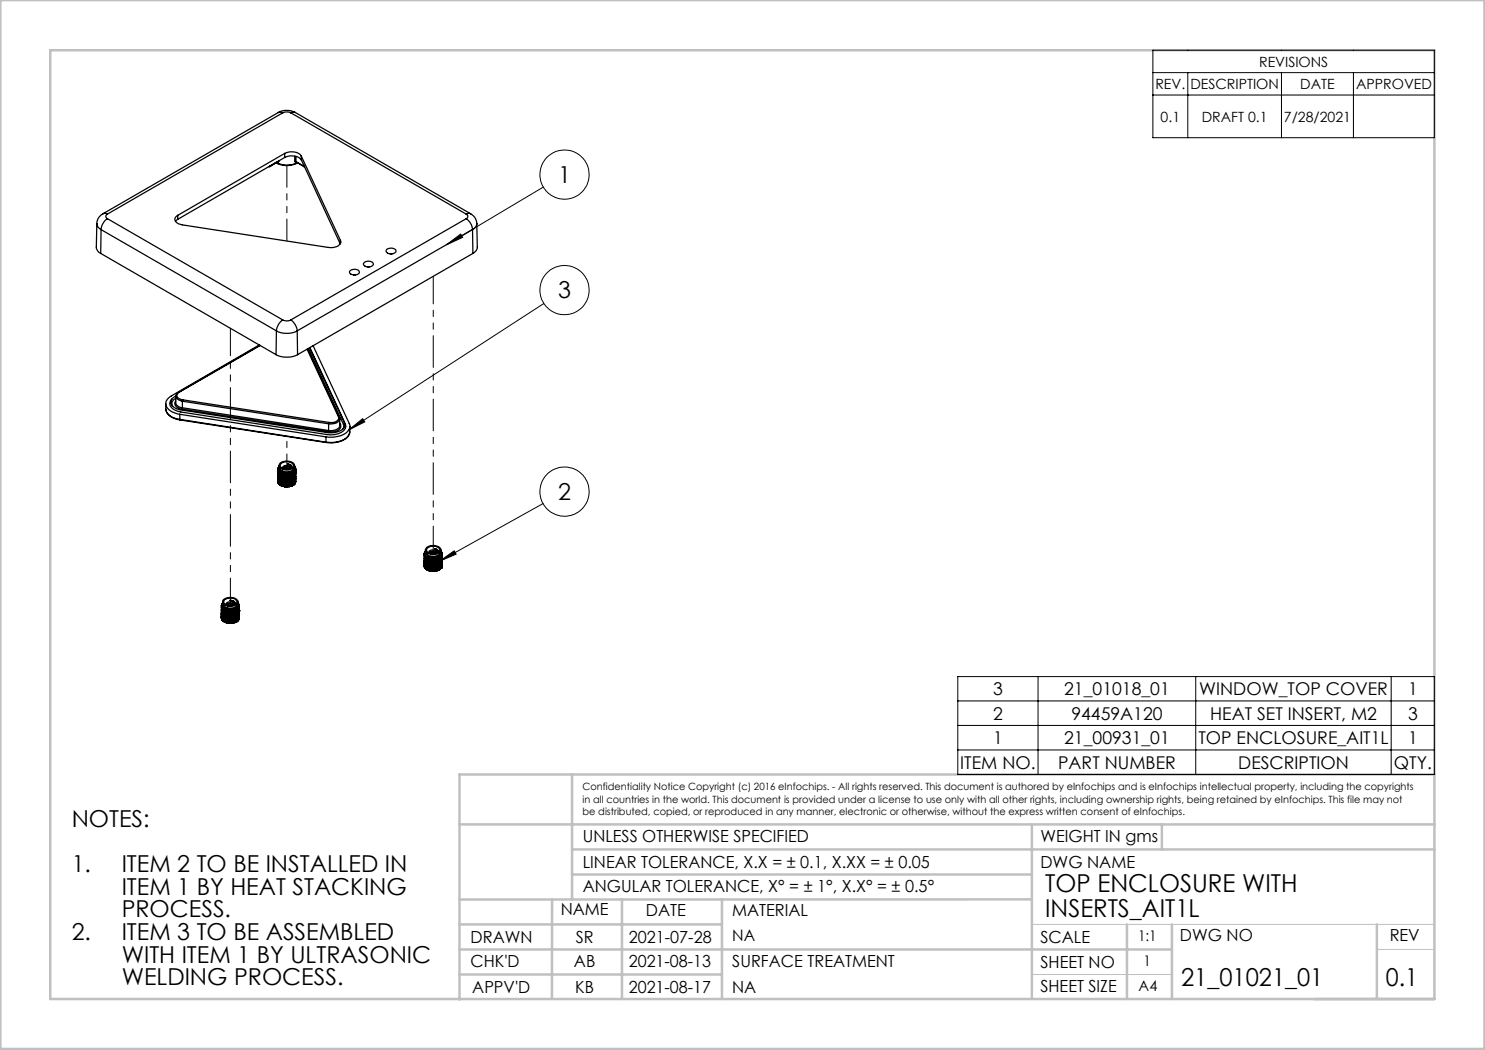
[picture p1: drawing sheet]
<svg xmlns="http://www.w3.org/2000/svg" width="297mm" height="210mm" viewBox="0 0 297 210" stroke-linecap="round" stroke-linejoin="round" font-family="sans-serif">
<path d="M206.4 184.9h80.5M206.4 194.9h28M275.4 189.9h11.5" fill="none" stroke="#c0c0c0" stroke-width=".2"/>
<g fill="none" stroke="#c0c0c0" stroke-width=".5">
<path d="M.1 0h296.8v209.8h-296.8zM10.1 10h276.8v189.8h-276.8zM114.4 154.9v25M286.9 154.9h-195v45M91.9 164.9h195M110.4 179.9v19.9M114.4 174.9h92M114.4 169.9h172.5M124.4 179.9v19.9M144.4 179.9v19.9M206.4 179.9h-114.5M206.4 164.9v34.9"/>
<path d="M232.4 164.9v5M91.9 194.9h52.5M91.9 189.9h142.5M91.9 184.9h52.5M225.4 184.9v14.9M234.4 184.9v14.9M275.4 184.9v14.9"/>
</g>
<g fill="none" stroke="#000" stroke-width=".2">
<path d="M230.6 10h56.3v17.5h-56.3zM230.6 14.5h56.3M230.6 19h56.3M237.6 14.5v13M256.3 14.5v13M270.7 14.5v13M108.7 37.4l-19.4 11.6M89.3 49l2.8-2.2 .4 .7zM108.8 60.7l-39.1 25.3M69.7 86l2.8-2.3 .5 .7zM87.9 112.2l2.9-2 .4 .6zM108.6 100.7l-20.7 11.5"/>
<path d="M191.6 135.3h95.3v19.6h-95.3zM207.6 135.3v19.6M239.1 135.3v19.6M278.2 135.3v19.6M191.6 140.2h95.3M191.6 145.1h95.3M191.6 150h95.3"/>
<circle cx="112.9" cy="34.9" r="4.9"/>
<circle cx="112.9" cy="58" r="4.9"/>
<circle cx="112.9" cy="98.3" r="4.9"/>
</g>
<path d="M87.9 112.2l2.9-2 .4 .6zM69.7 86l2.8-2.3 .5 .7zM89.3 49l2.8-2.2 .4 .7z" fill="#000"/>
<g fill="none" stroke="#000" stroke-width=".25">
<path d="M53.8 33.3h.1M53.9 33.2h.1M54 33.2h.1M54 33.2l-.1 .1M55.2 32.6a4.3 4.3 0 0 0 4.3 0M55.3 32.6a4.9 4.9 0 0 0 4.1 0M55.5 32.4l-1.6 .9M55.5 32.3h.1M55.5 32.3v.1M55.7 22.5a3.6 3.6 0 0 1 3.4 0M55.7 22.5l.4-.1 .5 .2M55.7 22.5l-35.1 20.2"/>
<path d="M55.7 32.3l-.2 .1M55.7 32.3h-.2M55.7 32.2v.1M56.6 22.6a1.95 1.95 0 0 1 1.6 0M56.6 22.6l-35.1 20.2M56.9 30.7a2.71 2.71 0 0 1 3.4 .5M56.9 31.5a2.74 2.74 0 0 1 3.4 .5M56.9 30.7l-21.3 12.4M56.9 30.7v.8M56.9 31.5l-21.4 12.4M58.2 22.6l35 20.2M58.9 32.3l.4 .1"/>
<path d="M58.9 32.3h.3M58.9 31.2v1.1M59.1 22.5l-.5-.1-.4 .2M59.1 22.5l35 20.2M59.2 32.3l.1 .1M59.2 32.3l1.5 .9M59.2 31.3v1M59.3 32.4l1.5 .9M60.3 31.2l7.8 16.9M60.3 31.2v.8M60.3 32l7.8 16.8M60.7 33.2l.2 .1"/>
<path d="M60.7 33.2l.1 .1M60.7 33v.2M60.8 33.3h.1M19.4 44.7l-.1 4.9a1.64 1.64 0 0 0 .8 1.1M19.4 44.7l.2 .8 .6 .4M20.1 50.7l35.1 20.2M20.2 45.9l35.1 20.3M20.2 45.9l-.1 4.8M20.6 42.7l-.8 .8-.4 .7v.5M20.6 42.7h.4l.5 .1M21.5 43.7a2.95 2.95 0 0 0-1.3 2.2M21.5 42.8a.49 .49 0 0 0-.3 .5 .49 .49 0 0 0 .3 .4"/>
<path d="M21.5 43.7l35.1 20.3M35.5 43.9l-.4 .4M35.6 43.1a.87 .87 0 0 0-.6 .9 .87 .87 0 0 0 .7 .8l30 4.7a1.98 1.98 0 0 0 2.5-1.2l-.1-.2M35.6 43.1l-.1 .8M68.1 48.1v.5M70.1 54.1a1.21 1.21 0 0 1 1.8 .4 1.18 1.18 0 0 1-2-.1zM70.7 55h.4M72.7 52.6a1.16 1.16 0 0 1 2 .3 1.16 1.16 0 0 1-2-.1zM73.5 53.4h.4M77.4 49.8a1.35 1.35 0 0 1 1.8 .3 1.06 1.06 0 0 1-1.7 .5 .43 .43 0 0 1-.3-.3 .43 .43 0 0 1 .2-.5zM78 50.8h.4M93.2 43.7a2.95 2.95 0 0 1 1.3 2.2"/>
<path d="M93.2 42.8a.49 .49 0 0 1 .4 .5 .49 .49 0 0 1-.4 .4M93.2 43.7l-35 20.3M94.1 42.7l.9 .8 .4 1.2M94.1 42.7h-.4l-.5 .1M94.5 45.9l-35.1 20.3M94.5 45.9l.1 4.8M94.6 50.7l-35.1 20.2M95.4 44.7l.1 4.9a1.64 1.64 0 0 1-.9 1.1M95.4 44.7l-.3 .8-.6 .4M35.2 79.6a1.11 1.11 0 0 0-.7 1.6M35.2 79.3v.1a1.4 1.4 0 0 0 1.3 .8M35.2 79.2l-.1 1.4 .2 .4 .4 .3 .8 .3"/>
<path d="M35.2 79.2v.1M35.7 78.4l-.5 .5v.4M35.7 78.4h.1M35.8 78.4a.68 .68 0 0 0-.4 .7 .68 .68 0 0 0 .5 .7l.6 .2M36.5 80v.2M36.5 80l29.3 4.5M51.9 69l-17.6 10.2a1.68 1.68 0 0 0-1.1 1.7 1.68 1.68 0 0 0 1.3 1.5l1.4 .5M52 69.1l-16.3 9.3M52 69.1l-16.2 9.3M55.2 70.9a4.9 4.9 0 0 0 4.3 0M55.3 66.2a4.6 4.6 0 0 0 4.1 0M55.3 66.2l-.1 4.7"/>
<path d="M56.6 64a1.66 1.66 0 0 0 1.6 0M56.6 64a2.95 2.95 0 0 0-1.3 2.2M58.2 64a2.95 2.95 0 0 1 1.2 2.2M59.4 66.2l.1 4.7M61.4 69.8l6.3 13.6M61.5 69.8l6.4 13.7M61.7 69.7l7 15.2 .1 .4-.2 .5M61.9 69.6l6.8 14.4a1.39 1.39 0 0 1 .2 1.5 1.39 1.39 0 0 1-1.2 .8 5.2 5.2 0 0 1-3.1 .1l-27.8-4.3a2.95 2.95 0 0 1-2.6-1.4 1.4 1.4 0 0 1 1-1.5M62 69.5l7.1 15.3a1.29 1.29 0 0 1-.8 1.7 4.5 4.5 0 0 1-2.9 .4l-29.2-4.5a2.43 2.43 0 0 1-2.3-1.7l.1-.4 .4-.5M62.6 69.1l7.2 15.6a1.82 1.82 0 0 1-1.4 2.3l-1.5 .4h-1.7M33.2 80.7a2.46 2.46 0 0 0 2.2 3.1l.6 .1M33.2 81.9a2.81 2.81 0 0 0 2.8 2.1"/>
<path d="M35.2 80.2a.99 .99 0 0 0-.1 1.1 .99 .99 0 0 0 1 .5h.3M35.9 82.9l29.3 4.5M35.9 82.9l.1 1M36 83.9v.1M36 84l29.2 4.5M36 83.9l29.2 4.5M36.4 81.8l29.3 4.6M36.5 81.6l-.1 .2M36.5 80.2l29.2 4.6M36.5 81.6l29.2 4.5M36.5 80.2v1.4M55.6 95l.1 .1 .3-.1"/>
<path d="M55.6 94l.1 .1M55.6 95.5l.1 .7 .5 .9M55.6 93.9v.1M55.6 95.3l.1 .8 .4 .9M55.6 95.3v.2M55.6 95.2v.7l.3 1M55.6 95.8l.1 .9zM55.6 95.5v.8l.3 .6M55.6 96.3v.1M55.6 96.2v.2M55.6 93.9h.1M55.6 96.4v.1"/>
<path d="M55.6 93.7l.1 .1M55.6 93.7h.1M55.6 93.7v.2M55.6 95.1l.1 .1M55.6 95.4l.1 .1M55.6 95.2v.2M55.6 95.2h.1M55.6 95.1v.1M55.6 94.1l.1 .2M55.6 94.1v.2M55.6 95.6l.3 .8 .5 .8M55.6 95.6l.1 .1"/>
<path d="M55.6 93.6v.1M55.6 95.4v.1M55.6 95.2v.1M55.6 93.6h.1M55.7 93.6l-.1 .1M55.7 95.5v.1M55.7 94.3l-.1 .1 .1 .1M55.7 95.5l-.1 .1M55.7 96.7l.1 .1M55.7 94.1l.1 .1M55.7 95.2l.1 .2M55.7 95.7l.3 .7 .6 .9"/>
<path d="M55.7 94.1h-.1M55.7 93.4v.2M55.7 93.4h.1M55.7 95.6l.1 .2M55.7 95.6v.1M55.7 93.4l.1 .1M55.8 94.2l.1 .2M55.8 94.4l.1 .1M55.8 94.4l-.2 .1v.2M55.8 94.2l-.1 .1M55.8 95.9l1.1 1.4M55.8 95.9h.1"/>
<path d="M55.8 93.1v.4M55.8 95.8h.2M55.8 94.7h.1M55.8 94.4h.1M55.8 95.8v.1M55.9 94.4h.1M55.9 94.5l-.3 .2M55.9 96.9l.2 .1M55.9 94.4h-.1M55.9 94.5h-.1M55.9 95.5l.2 .1M55.9 95.9l1.1 1.5"/>
<path d="M56 95.8l.1 .2M56 95.8l-.1 .1M56 94.4l.2 .1M56 94.4l-.1 .1M56.1 93.9a1.6 1.6 0 0 0 2.6 0M56.1 94.6l.1 .1M56.1 94.6l-.4 .2-.1 .2M56.1 97l.1 .1M56.1 97l.2 .2M56.1 92.6a2.09 2.09 0 0 1 2.8 .3v.3a1.84 1.84 0 0 1-3.1 0zM56.1 95.6l.1 .1M56.1 95.6h.1"/>
<path d="M56.1 96l.1 .1M56.1 96.1l1.2 1.3M56.1 96.1l.1 .1M56.1 96v.1M56.2 94.5l.1 .1M56.2 94.5l-.1 .1M56.2 92.7a1.68 1.68 0 0 1 2.5 .3 1.26 1.26 0 0 1-1.8 .8l-.5-.2a.52 .52 0 0 1-.2-.9zM56.2 94.7l-.6 .3M56.2 97.1l.1 .1M56.2 95.7l.2 .1M56.2 95.7h.1M56.2 96.1h.2"/>
<path d="M56.2 95.7a1.87 1.87 0 0 0 2.3 0M56.2 96.2l1.3 1.2M56.2 96.1v.1M56.3 94.6l.2 .1M56.3 94.6l-.1 .1M56.4 97.1l-.1 .1M56.4 94.8h.2M56.4 94.8l-.8 .3M56.4 96.1l.2 .1M56.4 95.8h.3M56.4 97.2l.2 .1M56.4 97.2l.3 .1"/>
<path d="M56.4 95.8h.1M56.4 96.1l.1 .1M56.5 95.8h.2M56.5 96.2l1.3 1.1M56.5 96.2l.2 .1M56.5 94.7h.2M56.5 94.7l-.1 .1M56.6 93.7a.86 .86 0 0 1 1.4 0M56.6 94.8l-.9 .4M56.6 96.2h.3M56.6 96.2l.1 .1M56.6 97.3h.1"/>
<path d="M56.7 96.3l1.3 1M56.7 95.8l.2 .1M56.7 94.7l.2 .1M56.7 97.3h.1M56.7 94.7l-.1 .1M56.9 93.8h.8M56.9 94.9l-1.1 .5 .1 .1M56.9 94.9h.1M56.9 96.2l.1 .1M56.9 95.9h.2M56.9 97.3l.1 .1M56.9 97.3l.2 .1"/>
<path d="M56.9 95.9h.1M56.9 96.2v.1M56.9 94.8h.2M56.9 96.3l1.3 .9M56.9 96.3l.2 .1M56.9 94.8v.1M57 94.9l-1.1 .6M57 96.3h.3M57 96.3l.1 .1M57 97.4h.1M57.1 95.9h.2M57.1 96.4l1.3 .8"/>
<path d="M57.1 94.8h.3M57.1 94.8l-.1 .1M57.3 95.9h.3M57.3 97.3l-.2 .1M57.3 95.9h.1M57.3 96.3l.1 .1M57.3 94.9l-1.2 .7M57.3 94.9h.2M57.3 97.4h.2M57.3 97.4h.3M57.4 94.8h.2M57.4 95.9h.2"/>
<path d="M57.4 96.4l.9 .5 .3 .2 .1-.1M57.4 96.4h.2M57.4 94.8l-.1 .1M57.5 92.8h.1a.59 .59 0 0 1 .5 .9M57.5 92.8h.3a.51 .51 0 0 1 .5 .4 .51 .51 0 0 1-.2 .5M57.5 92.8l.6 .2 .2 .3M57.5 96.3h.2M57.5 96.3h-.2M57.5 96.3l.1 .1M57.5 94.9l-1.3 .8M57.5 97.4h.1M57.6 95.9h.1"/>
<path d="M57.6 96.4l1.1 .6M57.6 94.8l-.1 .1M57.7 95.9h.2M57.7 96.3h.2M57.8 97.3l-.2 .1M57.8 94.9l-1.3 .9M57.9 94.8h-.3M57.9 96.3l1 .6M57.9 94.8l-.1 .1M58 96.2l-.3 .1M58 96.2v.1M58 94.9l-1.3 .9"/>
<path d="M58 94.9h-.2M58 97.3h-.2M58 97.3h.1M58 94.7l-.1 .1M58 95.8l-.1 .1M58 95.8l-.3 .1M58 96.3h-.1M58 96.3l1 .5M58 94.7v.2M58.1 93.7a.77 .77 0 0 0-.8-.6 .77 .77 0 0 0-.7 .6v.1a.88 .88 0 0 1 1.4 0M58.1 95.8h.1M58.1 94.7l-.1 .1"/>
<path d="M58.2 96.2h-.2M58.2 96.2h.1M58.2 94.7h-.2M58.2 94.8l-1.3 1.1M58.2 97.2h.1M58.2 97.2l-.2 .1M58.2 94.7v.1M58.3 96.2l.8 .4M58.3 95.8h-.1M58.3 96.1l-.1 .1M58.3 96.1l.2 .1M58.4 94.7l-1.3 1.2"/>
<path d="M58.4 94.7l-.2 .1M58.4 97.2h-.2M58.4 94.6l-.2 .1M58.4 97.1l-.2 .1M58.4 94.6v.1M58.4 97.1v.1M58.5 95.7l-.2 .1M58.5 95.6l.1 .1M58.5 95.7l-.3 .1M58.5 96.2h-.2M58.5 96.2l.6 .3v.1M58.6 96l-.3 .1"/>
<path d="M58.6 96l.1 .1M58.6 94.5l-.2 .1M58.6 97.1h-.2M58.6 94.5v.1M58.6 94.6l-1.2 1.3M58.6 95.6v.1M58.7 96.1l.4 .2-.1 .1M58.7 95.6l-.1 .1M58.7 95.9l-.1 .1M58.7 95.9l.1 .1M58.7 94.4l-.1 .1M58.7 94.5l-1.1 1.4"/>
<path d="M58.7 94.5l-.1 .1M58.7 97h.1M58.7 94.4v.1M58.8 96l-.1 .1M58.8 96l.4 .2v.1M58.8 95.8l-.1 .1M58.8 95.8h.1M58.9 94.3l-.2 .1M58.9 96.9l-.2 .1M58.9 94.3v.1M58.9 96.9h.1M58.9 93.1a1.16 1.16 0 0 1-1.4 1.3 1.43 1.43 0 0 1-1.7-.9"/>
<path d="M58.9 94.4l-1 1.5M58.9 93.4h.1M58.9 93.3v.1M58.9 95.7h.1M58.9 93.4l.1 .1M58.9 95.4l.3-1.5-.1 .9-.4 .8M58.9 95.7l-.1 .1M58.9 93.4l.2 .2M58.9 95.8l.3 .2-.2 .1M58.9 95.4l-.1 .1M59 94.2l-.1 .1M59 94.3l-1 1.5"/>
<path d="M59 94.3l-.1 .1M59 96.8l-.1 .1M59 94.2v.1M59 93.5l.1 .2M59 95.6l-.1 .1M59 95.7l-.1 .1M59 95.7l.2 .3M59 93.5l.1 .1M59 95.6h.1M59.1 94.1l-.1 .1M59.1 95.2h.1M59.1 95.5l-.1 .1"/>
<path d="M59.1 94.1h.1M59.1 95.5h.1M59.1 93.7v.1M59.1 93.8v.1M59.1 93.9v.2M59.1 94.1l-.4 1-.4 .7M59.1 93.7l.1 .2M59.1 95.2v.1M59.1 95.3v.2M59.1 96.6l-.1 .2M59.1 95.2l.1 .1M59.1 95.1l-.1 .1"/>
<path d="M59.1 93.8l.1 .1M59.1 93.9v.1M59.1 93.6v.1M59.1 95.6v.1M59.1 95.3h.1M59.1 94l-.3 1-.3 .7M59.1 94v.1M59.1 95.5v.1M59.1 95.5l.1 .2M59.1 94.6l.1 .3M59.2 93.9l-.1 .5-.4 1.2M59.2 94.3l-.3 1.1"/>
<path d="M59.2 94.3v.1M59.2 94.5l-.1 .6zM59.2 95.7l-.2 .1M59.2 95.3l-.2 .1M59.2 94.2v.1M65.2 88.4v.1M65.2 87.4v1M65.7 86.1v.3M65.7 84.8v1.3M65.8 84.5l-.1 .3M67.7 83.4a1.02 1.02 0 0 1-1.2 1.1h-.7M67.7 83.4l.2 .1"/>
<path d="M67.9 83.5v.3M67.9 83.8h.1M67.9 83.8a1.75 1.75 0 0 1-2.2 1M67.9 83.8l.1 1.3a1.82 1.82 0 0 1-2.3 1M68 84.9h.1M68 84.7l.1 .2M68.1 84.9a1.36 1.36 0 0 1-1.6 1.5h-.8M70 86.4a2.58 2.58 0 0 1-2.4 2l-1.1 .2-1.3-.1M70 85.3a2.56 2.56 0 0 1-2.6 3.1l-1.1 .1-1.1-.1M44.9 120a1.67 1.67 0 0 1 2.5 .3 1.52 1.52 0 0 1-2.5 .4 .51 .51 0 0 1 0-.7zM84.8 111.7l.2 .1M84.8 110.8l.1 .3"/>
<path d="M84.8 110.8l.1 .1M84.8 110.7l.2 .1M84.8 112.3l.2 .8 .4 .9M84.8 112.3l.1 .1M84.8 112.2l.1 .8 .3 .9M84.8 112.5l.1 .8 .3 .6M84.8 112.5l.2 1.2M84.8 112.8v.6M84.8 112.8l.2 .9M84.8 113v.4M84.8 112.3v.2M84.8 112.7v.1"/>
<path d="M84.8 110.8h.1M84.8 110.7h.1M84.8 113.4h.1M84.9 112.4l.2 .8 .5 .9M84.9 112.1l-.1 .1M84.9 112h.1M84.9 110.8v.1M84.9 110.7v.1M84.9 110.6v.1M84.9 112l.1 .1M84.9 112.4l.1 .1M84.9 112.2v.2"/>
<path d="M84.9 111.1l.1 .1M84.9 110.6l-.1 .1M84.9 111.1l-.1 .2M84.9 112.4h.1M84.9 112.2l-.1 .1M84.9 112v.1M84.9 110.9l.1 .2M84.9 112.6l.3 .7 .6 .9M84.9 112.6l.1 .1M84.9 110.4h.1M85 110.4l-.1 .2M85 112.5l.1 .1"/>
<path d="M85 112.1l-.1 .1M85 111.2l-.2 .1 .1 .1M85 112.5l-.1 .1M85 113.7h.1M85 111.1l.1 .1M85 112.2l.2 .2M85 112.7l1 1.5M85 111.1h-.1M85.1 110.3l-.1 .1M85.1 112.6l.1 .1M85.1 112.6l-.1 .1M85.1 110a1.19 1.19 0 0 0 1.4 1.3 1.29 1.29 0 0 0 1.7-1.3"/>
<path d="M85.1 111.2l.1 .1M85.1 110.3l-.2 .1M85.1 111.2h-.1M85.1 111.4h.1M85.1 111.4l-.3 .1v.2M85.2 112.4l.1 .1M85.2 112.4h.1M85.2 112.7l.1 .1M85.2 112.8l1.1 1.4M85.2 112.8l.1 .1M85.2 112.7v.1M85.2 111.3l.1 .1"/>
<path d="M85.2 111.4l-.4 .3M85.2 113.9h.2M85.2 111.3l-.1 .1M85.3 111.4l-.2 .1M85.3 112.5l.1 .1M85.3 112.9l1.2 1.4M85.3 112.8l.1 .1M85.3 112.8v.1M85.3 109.5a2.06 2.06 0 0 1 2.9 .3 1.25 1.25 0 0 1-1.7 1.1l-1-.2a.67 .67 0 0 1-.2-1.2zM85.3 111.4l.2 .1M85.3 110.8a1.61 1.61 0 0 0 2.6 0M85.3 111.4h-.1"/>
<path d="M85.4 109.7a1.73 1.73 0 0 1 2.5 .2 1.41 1.41 0 0 1-2.2 .7 .56 .56 0 0 1-.3-.9zM85.4 111.6h.2M85.4 111.6l-.4 .2-.1 .2M85.4 112.9l.2 .1M85.4 112.6h.2M85.4 114l.2 .1M85.4 114l.3 .1M85.4 112.6h.1M85.4 112.9l.1 .1M85.5 112.6h.1M85.5 113l1.2 1.3M85.5 113l.1 .1"/>
<path d="M85.5 111.5l.2 .1M85.5 111.5l-.1 .1M85.6 111.6l-.7 .4M85.6 114.1h.1M85.6 112.6l.2 .1M85.6 112.6h.1M85.6 113l.2 .1M85.6 113.1l1.3 1.2M85.6 113v.1M85.7 111.6h.2M85.7 114.1h.1M85.7 111.6h-.1"/>
<path d="M85.8 111.7l.2 .1M85.8 111.7l-.9 .4 .1 .1M85.8 113.1h.2M85.8 112.7h.2M85.8 114.2h.2M85.8 114.2h.3M85.8 112.7h.1M85.8 113.1l.1 .1M85.9 112.7h.1M85.9 113.2l1.3 1M85.9 113.2h.1M85.9 111.6l.2 .1"/>
<path d="M85.9 110.6a.87 .87 0 0 1 1.4 0M85.9 110.7a.87 .87 0 0 1 1.4 0M85.9 111.6l-.1 .1M86 111.8l-1 .4M86 113.1l.3 .1M86 113.1v.1M86 114.2h.1M86 113.2l1.4 1M86.1 112.7l.2 .1M86.1 111.7h.3M86.1 110.7h.9M86.1 111.7l-.1 .1"/>
<path d="M86.3 113.2h.2M86.3 112.8h.2M86.3 114.2h-.2M86.3 113.2v.1M86.3 111.8l-1.1 .6M86.3 111.8h.2M86.3 114.2l.2 .1M86.3 113.3l1.3 .8M86.3 113.3h.2M86.3 112.8h.1M86.4 111.7h.1M86.4 111.7l-.1 .1"/>
<path d="M86.5 112.8h.2M86.5 111.8l-1.2 .7M86.5 113.2h.2M86.5 112.8h.1M86.5 114.3h.1M86.5 113.2v.1M86.5 113.3l1.3 .7M86.5 111.7h.3M86.5 111.7v.1M86.7 112.8h.1M86.7 113.2l.1 .1M86.7 111.8l-1.2 .8"/>
<path d="M86.7 111.8h.2M86.7 114.2l-.2 .1M86.7 114.3h.2M86.7 114.3h.3M86.8 111.7h.2M86.8 113.3l1.2 .6M86.8 113.3h.2M86.8 111.7l-.1 .1M86.9 111.8l-1.3 .8M86.9 113.2h-.2M86.9 114.3h.1M86.9 113.2l.1 .1"/>
<path d="M87 109.7l.1 .1a.54 .54 0 0 1 .2 .9v-.1a.74 .74 0 0 0-1.2-.5l-.3 .2 .1 .3M87 109.7l.2 .1a.48 .48 0 0 1 .2 .8M87 109.7l.6 .5M87 112.8h-.2M87 112.8h-.3M87 113.3l1.1 .5M87 111.7l-.1 .1M87 112.7l.1 .1M87.1 113.1l1 .5M87.1 113.1l-.2 .1M87.1 114.2l-.1 .1M87.1 113.1l.1 .1"/>
<path d="M87.2 111.8l-1.3 .9M87.2 111.7h-.2M87.2 113.2l1 .5M87.2 111.7v.1M87.2 112.7l-.1 .1M87.3 113.1h-.2M87.3 113.1l.1 .1M87.4 111.7l-1.4 1M87.4 111.7l-.2 .1M87.4 114.2h-.2M87.4 114.2h.1M87.4 111.6l-.2 .1"/>
<path d="M87.4 112.7h-.2M87.4 112.7l-.3 .1M87.4 113.2h-.2M87.4 113.2l.9 .4-.1 .1M87.4 111.6v.1M87.5 112.7h.1M87.5 111.6h-.1M87.6 113l-.3 .1M87.6 113l.1 .1M87.6 111.5l-.2 .1M87.6 111.6l-1.3 1.2M87.6 114.1h.1"/>
<path d="M87.6 114.1l-.2 .1M87.6 111.5v.1M87.7 113.1l.7 .3M87.7 112.6l-.1 .1M87.7 113h-.1M87.7 113h.1M87.8 111.6l-1.3 1.2M87.8 111.6h-.2M87.8 114l-.2 .1M87.8 114h.1M87.8 111.5h-.2M87.8 112.6h-.1"/>
<path d="M87.8 112.6l-.2 .1M87.8 113l-.1 .1M87.8 113l.6 .3v.1M87.8 111.5v.1M87.8 112.5a1.92 1.92 0 0 1-2.3 .1M87.9 112.8l-.2 .2M87.9 112.8l.1 .1M88 113.8h.1M88 111.4l-.2 .1M88 111.5l-1.2 1.3M88 113.9l-.2 .1M88 111.4v.1"/>
<path d="M88 112.4l-.2 .1M88 112.9h.1M88.1 112.8h-.2M88.1 112.8h.1M88.1 111.3l-.1 .1M88.1 111.4l-1.1 1.4M88.1 111.4l-.1 .1M88.1 113.8l-.1 .1M88.1 111.3v.1M88.1 113l.3 .1M88.1 112.8l-.1 .1M88.1 112.8l.3 .3"/>
<path d="M88.2 112.6l-.1 .2M88.2 112.6l.1 .1M88.2 111.2l-.1 .1M88.2 111.3l-.1 .4-.9 1M88.2 113.7h.1M88.2 113.7l-.1 .1M88.2 111.2v.1M88.3 110.4l-.1-.1 .1 .1M88.3 110.4v.1M88.3 112.5l-.1 .1M88.3 112.7l.1 .1-.1 .1M88.3 110.4h.1"/>
<path d="M88.3 112.2l-.2 .1M88.3 112.5v.1M88.3 111l-.1 .2M88.3 111v.2M88.3 110.5l.1 .3M88.3 110.9v.1M88.3 111.2l-.4 .9-.5 .6M88.3 111.2l-.1 .1M88.3 112l.1 .1M88.3 112.4v.1M88.3 112.6v.1M88.3 112.6l.1 .2"/>
<path d="M88.3 110.9l.1 .1M88.3 110.5l.1 .2M88.3 110.4l.1 .2M88.3 112.4h.1M88.4 110.8l-.1 .1M88.4 112.1v.2M88.4 112.3l-.1 .1M88.4 110.8v.1M88.4 112.3h.1M88.4 112.1h.1M88.4 111l-.7 1.6M88.4 110.6v.1"/>
<path d="M88.4 110.9v.1M88.4 113.4l-.2 .1 .1 .1M88.4 111.7v.2M88.4 111.3v.6M88.4 112.4v.1M88.4 111.9l-.1 .1M88.4 112.5l-.1 .1M88.4 110.9l-.2 1-.4 .7M88.4 110.7l-.1 1-.3 .7M88.4 110.9v.7l-.4 .8M88.4 111.2l-.1 1zM88.4 113.2h-.1"/>
<path d="M88.4 112.3v.1M88.4 111.5v.2v-.1M88.4 112.3v.2M88.4 112.1l-.1 .1M44.3 122.2l.1 .1M44.3 121.2h.1M44.3 122.7l.1 .8 .4 .8M44.3 123v-.1l.3 1.3M44.3 122.6l.2 1.2 .3 .5M44.3 122.6v.1M44.3 123.2v.7zM44.3 123v.1a.99 .99 0 0 0 .3 1.1"/>
<path d="M44.3 123.6h.1M44.3 122.4v.1M44.3 123.5v.2M44.3 121.9l.1 .1M44.3 121.3h.1M44.3 121.1v.1M44.3 122.6v.2M44.3 121.4v.1M44.3 122.9l.3 .7 .5 .9M44.3 122.9v.1M44.3 121.4v.2M44.3 120.9l.1 .1"/>
<path d="M44.3 120.9h.1M44.3 121.2l.1 .1M44.3 120.9v.2M44.3 122.5l.2 .1M44.3 122.8l.1 .1M44.3 122.5v.1M44.3 122.5h.1M44.3 121.5v.1l.1 .1M44.3 123l.9 1.5M44.3 122.8v.1M44.3 123.9l.1 .1M44.4 121.3v.2"/>
<path d="M44.4 120.8l-.1 .1M44.4 121.3l-.1 .1M44.4 122.9l.1 .1M44.4 122.9l-.1 .1M44.4 121.5l.1 .1M44.5 120.7h.1M44.4 121.6l-.1 .3 .3-.2M44.4 121.6l.2 .1M44.4 121.5h-.1M44.5 123l.1 .1M44.5 123.1l.3 .7 .7 .8M44.5 123.1l.1 .1"/>
<path d="M44.5 123v.1M44.5 121.6h.1M44.5 120.7a1.72 1.72 0 0 0 2.7 .6l.2-.1 .2-.5M44.5 121.6l.2 .1M44.5 120.7l-.1 .1M44.5 120.4v.3M44.5 121.6h-.1M44.6 121.9h-.1M44.6 124.2h.1M44.6 121.7h-.1M44.6 122.7l.1 .2M44.6 122.7h.1"/>
<path d="M44.6 123.1l.1 .1M44.6 123.2l.4 .7 .7 .7M44.6 123.1v.1M44.6 120a2.06 2.06 0 0 1 3 .2 1.34 1.34 0 0 1-1.7 1.1l-1-.3a.66 .66 0 0 1-.3-1zM44.7 121.7l.1 .1M44.7 121.7h-.1M44.7 121.2a1.63 1.63 0 0 0 2.7 0M44.7 121.8l.1 .1M44.7 121.8l-.4 .2v.2M44.7 123.2l.2 .1M44.7 122.9h.1M44.7 123.2l.1 .1"/>
<path d="M44.8 122.9h.1M44.8 123.3l1.2 1.3M44.8 123.3l.1 .1M44.8 121.8l.1 .1M44.8 124.3h.1M44.8 121.8h-.1M44.8 121.9l-.5 .3M44.8 124.3l.1 .1M44.9 122.9l.2 .1M44.9 122.9h.1M44.9 123.3l.2 .1M44.9 123.4l1.2 1.2"/>
<path d="M44.9 123.3v.1M44.9 122.9a1.94 1.94 0 0 0 2.3 .1M44.9 121.9h.3M44.9 124.4h.1M44.9 121.9h-.1M45.1 122l.1 .1M45.1 122l-.8 .4v.1M45.1 123.4h.2M45.1 123l.2 .1M45.1 124.5h.1M45.1 124.5l.2 .1M45.1 123h.1"/>
<path d="M45.1 123.4v.1M45.1 123.5l1.3 1.1M45.1 123.5h.2M45.2 121.9l.1 .1M45.2 121.9l-.1 .1M45.2 122.1l-.9 .4M45.2 124.5l.1 .1M45.3 123.4l.2 .1M45.3 123.4v.1M45.3 123.5l1.3 1.1M45.3 122l.3 .1M45.3 123.1h.2"/>
<path d="M45.3 122l-.1 .1M45.5 120.8a1.13 1.13 0 0 1 1.2 .2 .88 .88 0 0 0-1.4 .1zM45.5 123.5h.2M45.5 123.1h.2M45.5 124.5l-.2 .1M45.5 123.1h.1M45.5 123.5v.1M45.5 122.2h.2M45.5 122.2l-1 .5h.1M45.5 124.6h.2M45.5 124.6h.3M45.5 121.1l.4-.1 .5 .1"/>
<path d="M45.5 123.6l1.4 .9M45.5 123.6h.2M45.6 122.1h.2M45.6 122.1l-.1 .1M45.6 121.1h.1M45.7 122.2l-1.1 .5M45.7 123.5l.2 .1M45.7 123.5v.1M45.7 124.6h.1M45.7 123.1l.2 .1M45.7 123.6l1.3 .9M45.8 122.1h.2"/>
<path d="M45.8 122.1l-.1 .1M45.9 123.6h.2M45.9 123.2h.3M45.9 124.6h-.1M45.9 123.2h.1M45.9 123.6h.1M46 122.2l-1.2 .7M46 122.2h.1M46 124.6h.1M46 124.6h.2M46 120.1l.4 .1a.54 .54 0 0 1 .4 .7M46 120.1h.4a.55 .55 0 0 1 .4 .9"/>
<path d="M46 123.2h.2M46 120.1l.6 .1 .4 .3M46 123.6l1.3 .8M46 123.6h.2M46 122.1v.1M46.1 122.2l-1.2 .7M46.1 123.6h.1M46.1 124.6h.1M46.2 122.1h.3M46.2 122.1h-.2M46.2 123.1l.2 .1M46.2 123.6l1.2 .7"/>
<path d="M46.2 122.1l-.1 .1M46.4 123.5l-.3 .1M46.4 123.5l.1 .1M46.4 122.2l-1.3 .8M46.4 122.2h.2M46.4 124.6h-.2M46.4 124.6h.1M46.5 123.6l1.1 .6M46.5 123.6h.2M46.5 123.1l-.1 .1M46.5 122.1l-.1 .1M46.6 123.5h-.2"/>
<path d="M46.6 123.5l.1 .1M46.6 122.2l-1.3 .9M46.6 124.6h-.2M46.6 124.6h.1M46.7 122.1h-.2M46.7 123.1h-.2M46.7 123.1l-.3 .1M46.7 123.6l1 .5-.1 .1M46.7 124.6h-.2M46.7 122l-.1 .1M46.7 122.1l-.1 .1M46.7 123.1h.1"/>
<path d="M46.8 120.9a.84 .84 0 0 0-.8-.5 .84 .84 0 0 0-.8 .5l.1 .1M46.8 120.8v.1M46.8 120.9l-.1 .1M46.8 123.5h-.2M46.8 123.5h.1M46.9 122l-.2 .1M46.9 122.1l-1.4 1M46.9 124.5h.1M46.9 124.5l-.2 .1M46.9 122v.1M46.9 123.5l.9 .4M46.9 123l-.1 .1"/>
<path d="M47 123.4l-.2 .1M47 123.4l.1 .1M47 122l-1.3 1.1M47 122l-.1 .1M47 124.5h-.1M47 124.5h.1M47.1 121.9l-.2 .1M47.1 123h-.2M47.1 123l-.3 .1M47.1 123.5h-.2M47.1 123.5l.7 .3v.1M47.1 124.5h-.2"/>
<path d="M47.1 121.9l-.1 .1M47.1 122.9l.1 .1M47.2 123.3l-.2 .1M47.2 123.3l.1 .1M47.3 121.9l-1.3 1.3M47.3 121.8l-.2 .1M47.3 124.4h.1M47.3 124.4l-.2 .1M47.3 121.8v.1M47.3 123.4l.6 .2M47.3 122.9l-.1 .1M47.3 123.3h-.1"/>
<path d="M47.3 124.3v.1M47.3 123.3h.1M47.4 121.8l-1.2 1.4M47.4 121.8l-.1 .1M47.4 124.3l-.1 .1M47.4 124.3h.1M47.4 121.7l-.1 .1M47.4 123.3l-.1 .1M47.4 123.3l.5 .3M47.4 121.7v.1M47.5 123.1l-.2 .2M47.5 123.1h.1"/>
<path d="M47.6 121.6l-.2 .1M47.6 121.7l-.6 .9-.5 .5M47.6 124.2h.1M47.6 124.2l-.2 .1M47.6 121.6v.1M47.6 122.7l-.2 .1M47.6 123l-.1 .1M47.6 123h.1M47.6 123l.1 .1M47.6 120.7h.1M47.6 121.5v.1M47.7 120.7h.1"/>
<path d="M47.6 120.4v.3M47.6 121.5l.1 .1M47.7 121.6l-.1 .1M47.7 121.6l-1 1.5M47.7 120.7v.2M47.7 122.9l-.1 .1M47.7 123.1l.2 .2-.3-.2M47.7 123.1h-.1M47.7 122.8h.1M47.7 120.7l.1 .2M47.7 122.9h.1M47.7 120.9l.1 .1"/>
<path d="M47.7 121.4l-.1 .1M47.7 122.5h.1M47.7 123.9l-.1 .2M47.7 121.4l.1 .1M47.7 123.9h.1M47.7 123.4h.1M47.8 121.3l-.1 .1M47.8 121.5l-.9 1.5M47.8 122.8l-.1 .1M47.8 120.9v.1M47.8 121.3v.1M47.8 122.8h.1"/>
<path d="M47.8 121v.1M47.8 121.1v.2M47.8 121l.1 .2M47.8 122.5v.1M47.8 122.6v.2M47.8 122.9l.1 .1-.2 .1M47.8 122.5l.1 .2M47.8 122.4l-.1 .1M47.8 121.1l.1 .1M47.8 122.6l.1 .1M47.8 121.4l-.3 .9-.4 .7M47.8 121.4v.1"/>
<path d="M47.8 121.2v.4a1.54 1.54 0 0 1-.4 1.3h-.1M47.8 121.3l-.2 1.4M47.8 121.6v.8M47.8 122.8v.1M47.8 122.8l.1 .2M47.8 121.9v.5M47.8 122l.1 .2M47.9 121.2l-.2 1-.4 .7M47.9 121.4l-.3 1.3M47.9 123.6l-.2 .2M47.9 122.2h.1M47.9 122.7l-.2 .1"/>
<path d="M47.9 121.2h.1M47.9 122.6v.1M47.9 122.2l-.1 .1"/>
</g>
<path d="M58.5 95.6a1.91 1.91 0 0 1-2.3 .1M87.8 112.5a1.92 1.92 0 0 1-2.3 .1M47.2 122.9a1.92 1.92 0 0 1-2.3 0" fill="none" stroke="#000" stroke-width=".2" stroke-dasharray="6.3 1.3 1.3 1.3 1.3 1.3"/>
<path d="M86.7 110.8v-55.5M46.1 121.1v-55.5" fill="none" stroke="#000" stroke-width=".2" stroke-dasharray="6.3 1.3 1.3 1.3 1.3 1.3" stroke-dashoffset=".8"/>
<path d="M57.4 93.9v-6.6" fill="none" stroke="#000" stroke-width=".2" stroke-dasharray="6.3 1.3 1.3 1.3 1.3 1.3" stroke-dashoffset="3.3"/>
<path d="M57.4 48.2v-15.1" fill="none" stroke="#000" stroke-width=".2" stroke-dasharray="6.3 1.3 1.3 1.3 1.3 1.3" stroke-dashoffset="2"/>
<g font-size="4.9">
<text x="209" y="178.4">TOP ENCLOSURE WITH</text>
<text x="209" y="183.3">INSERTS_AIT1L</text>
<text x="236.2" y="197.1">21_01021_01</text>
<text x="277.2" y="197.1">0.1</text>
</g>
<g font-size="4.7">
<text x="111.6" y="36.6">1</text>
<text x="111.6" y="59.7">3</text>
<text x="111.6" y="100">2</text>
<text x="14.3" y="165.4">NOTES:</text>
<text x="14.3" y="174.4">1.</text>
<text x="24.3" y="174.4">ITEM 2 TO BE INSTALLED IN</text>
<text x="24.3" y="178.9">ITEM 1 BY HEAT STACKING</text>
<text x="24.3" y="183.5">PROCESS.</text>
<text x="14.3" y="188">2.</text>
<text x="24.3" y="188">ITEM 3 TO BE ASSEMBLED</text>
<text x="24.3" y="192.5">WITH ITEM 1 BY ULTRASONIC</text>
<text x="24.3" y="197">WELDING PROCESS.</text>
</g>
<g font-size="3.5">
<text x="198.6" y="139">3</text>
<text x="198.6" y="143.9">2</text>
<text x="212.8" y="139">21_01018_01</text>
<text x="214.3" y="143.9">94459A120</text>
<text x="239.9" y="139">WINDOW_TOP COVER</text>
<text x="242" y="143.9">HEAT SET INSERT, M2</text>
<text x="281.6" y="139">1</text>
<text x="281.6" y="143.9">3</text>
<text x="198.6" y="148.8">1</text>
<text x="212.8" y="148.8">21_00931_01</text>
<text x="239.7" y="148.8">TOP ENCLOSURE_AIT1L</text>
<text x="281.6" y="148.8">1</text>
<text x="192.1" y="153.8">ITEM NO.</text>
<text x="211.6" y="153.8">PART NUMBER</text>
<text x="247.6" y="153.8">DESCRIPTION</text>
<text x="278.8" y="153.8">QTY.</text>
</g>
<g font-size="3.3">
<text x="116.6" y="173.6">LINEAR TOLERANCE, X.X = ± 0.1, X.XX = ± 0.05</text>
<text x="116.6" y="168.5">UNLESS OTHERWISE SPECIFIED</text>
<text x="208.1" y="168.5">WEIGHT IN gms</text>
<text x="208.1" y="173.6">DWG NAME</text>
<text x="116.6" y="178.3">ANGULAR TOLERANCE, X° = ± 1°, X.X° = ± 0.5°</text>
<text x="112.1" y="183.1">NAME</text>
<text x="129.2" y="183.3">DATE</text>
<text x="146.4" y="183.3">MATERIAL</text>
<text x="94.1" y="188.6">DRAWN</text>
<text x="115.2" y="188.6">SR</text>
<text x="125.8" y="188.6">2021-07-28</text>
<text x="208.1" y="188.5">SCALE</text>
<text x="236" y="188.3">DWG NO</text>
<text x="277.9" y="188.3">REV</text>
<text x="94.1" y="193.5">CHK'D</text>
<text x="114.8" y="193.5">AB</text>
<text x="125.8" y="193.5">2021-08-13</text>
<text x="146.4" y="193.5">SURFACE TREATMENT</text>
<text x="208.1" y="193.5">SHEET NO</text>
<text x="94.5" y="198.6">APPV'D</text>
<text x="115.1" y="198.6">KB</text>
<text x="125.8" y="198.6">2021-08-17</text>
<text x="146.4" y="198.6">NA</text>
<text x="208.1" y="198.4">SHEET SIZE</text>
</g>
<text font-size="3.2" x="146.4" y="188.3">NA</text>
<g font-size="2.9">
<text x="227.6" y="188.3">1:1</text>
<text x="228.7" y="193.3">1</text>
<text x="227.7" y="198.2">A4</text>
</g>
<g font-size="2.8">
<text x="231.1" y="17.8">REV.</text>
<text x="238.1" y="17.8">DESCRIPTION</text>
<text x="251.8" y="13.3">REVISIONS</text>
<text x="260.1" y="17.8">DATE</text>
<text x="271.2" y="17.8">APPROVED</text>
<text x="232.1" y="24.3">0.1</text>
<text x="240.4" y="24.3">DRAFT 0.1</text>
<text x="256.8" y="24.3">7/28/2021</text>
</g>
<g font-size="2">
<text x="116.5" y="158.1">Confidentiality Notice Copyright (c) 2016 eInfochips. - All rights reserved. This document is authored by eInfochips and is eInfochips intellectual property, including the copyrights</text>
<text x="116.5" y="160.6">in all countries in the world. This document is provided under a license to use only with all other rights, including ownership rights, being retained by eInfochips. This file may not</text>
<text x="116.5" y="163.1">be distributed, copied, or reproduced in any manner, electronic or otherwise, without the express written consent of eInfochips.</text>
</g>
</svg>
